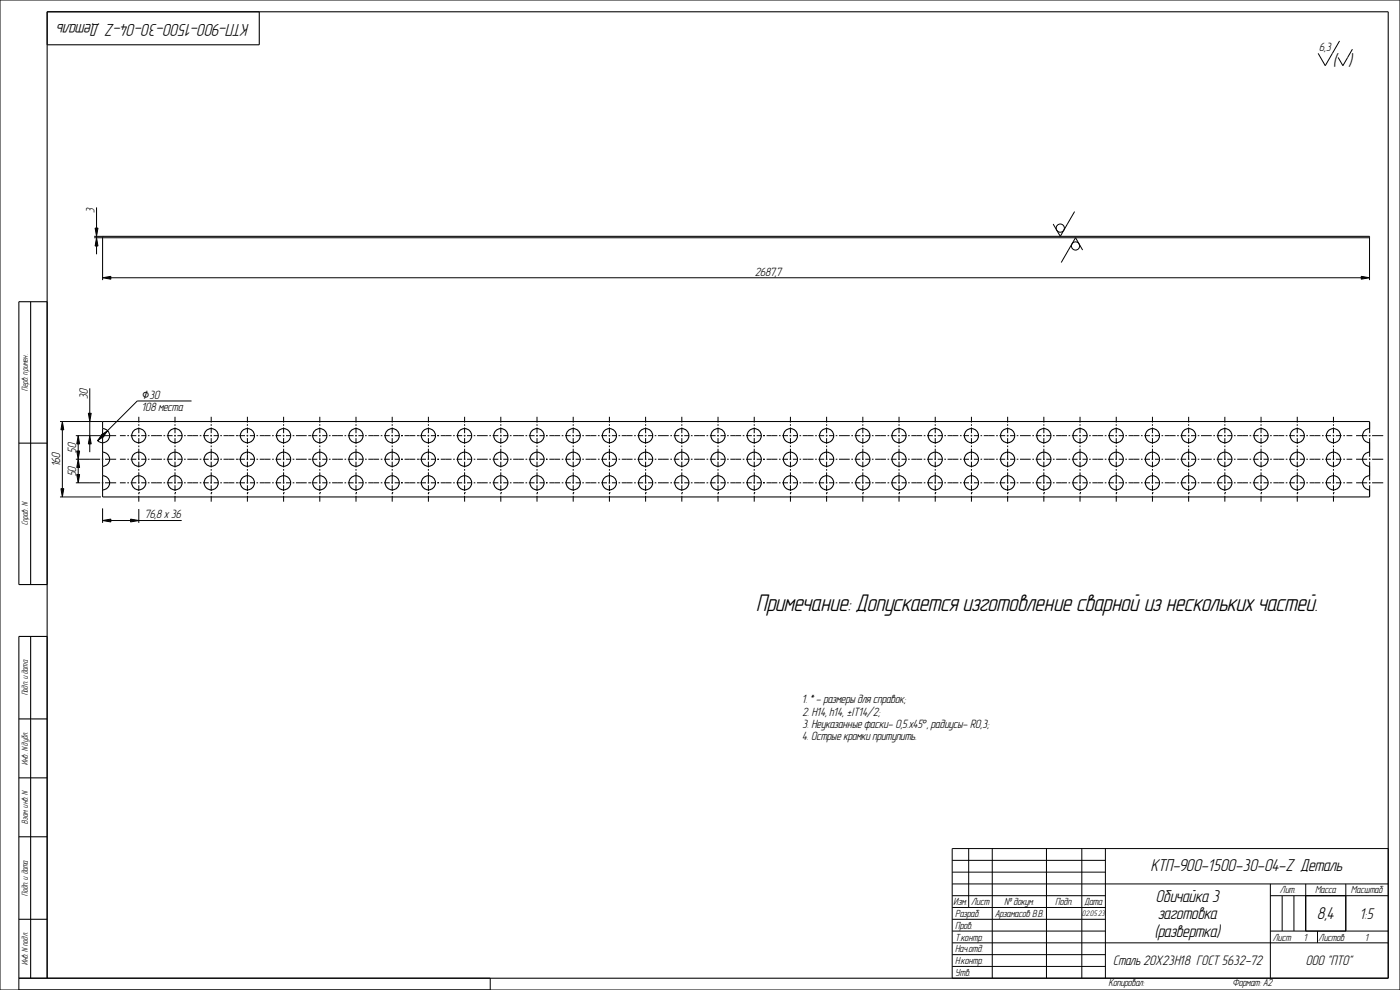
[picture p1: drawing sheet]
<svg xmlns="http://www.w3.org/2000/svg" width="594mm" height="420mm" viewBox="0 0 594 420" stroke-linecap="round" stroke-linejoin="round" font-family="sans-serif">
<g fill="#000">
<path d="M41 100.9l.6 3.5h-1.2zM40.4 96.8h1.2l-.6 3.5zM43.5 117.8l3.5-.6v1.2zM577.6 117.2l3.5 .6-3.5 .6zM26.5 178.8l.6 3.5h-1.2zM37.5 175.3h1.2l-.6 3.5zM33.2 184.8l.6 3.5h-1.2zM32.6 191.3h1.2l-.6 3.5zM33.2 194.8l.6 3.5h-1.2zM38.1 184.8l.6 3.5h-1.2zM43.5 184l.8 .9-2.9 2zM42.7 184.8l2.9-2.1-2 2.9z"/>
<path d="M25.9 207.3h1.2l-.6 3.5zM32.6 201.3h1.2l-.6 3.5zM43.5 220.8l3.5-.6v1.2zM55.4 220.2l3.5 .6-3.5 .6z"/>
</g>
<g fill="none" stroke="#000" stroke-width=".42">
<path d="M0 0h594v420h-594zM568.4 17.4l-6.1 10.5-3-5.3M573.8 20.9l-4 7-2-3.5M40.4 96.8h1.2l-.6 3.5zM41 88v8.8M455.9 89.8l-6 10.5-3.1-5.3M40 100.9h541.1v17.9M40 100.3h3.5M41 100.9l.6 3.5h-1.2zM41 100.3v.6M41 104.4v3.5M43.5 117.8l3.5-.6v1.2z"/>
<path d="M43.5 100.9v17.9M47 117.8h530.6M459.3 106.1l-3-5.2-6 10.5M577.6 117.2l3.5 .6-3.5 .6zM25.5 178.8h18M26.5 178.8l.6 3.5h-1.2zM37.5 175.3h1.2l-.6 3.5zM38.1 164.7v10.6M38.1 178.8v6M58.9 176.8v2.5M58.9 180v.7M74.2 176.8v2.5"/>
<path d="M74.2 180v.7M81.3 170.1h-23.1l-12.6 12.6M89.6 176.8v2.5M89.6 180v.7M105 176.8v2.5M105 180v.7M120.3 176.8v2.5M120.3 180v.7M135.7 176.8v2.5M135.7 180v.7M151 176.8v2.5M151 180v.7"/>
<path d="M166.4 176.8v2.5M166.4 180v.7M181.8 176.8v2.5M181.8 180v.7M197.1 176.8v2.5M197.1 180v.7M212.5 176.8v2.5M212.5 180v.7M227.8 176.8v2.5M227.8 180v.7M243.2 176.8v2.5M243.2 180v.7"/>
<path d="M258.6 176.8v2.5M258.6 180v.7M273.9 176.8v2.5M273.9 180v.7M289.3 176.8v2.5M289.3 180v.7M304.6 176.8v2.5M304.6 180v.7M320 176.8v2.5M320 180v.7M335.4 176.8v2.5M335.4 180v.7"/>
<path d="M350.7 176.8v2.5M350.7 180v.7M366.1 176.8v2.5M366.1 180v.7M381.4 176.8v2.5M381.4 180v.7M396.8 176.8v2.5M396.8 180v.7M412.2 176.8v2.5M412.2 180v.7M427.5 176.8v2.5M427.5 180v.7"/>
<path d="M442.9 176.8v2.5M442.9 180v.7M458.2 176.8v2.5M458.2 180v.7M473.6 176.8v2.5M473.6 180v.7M489 176.8v2.5M489 180v.7M504.3 176.8v2.5M504.3 180v.7M519.7 176.8v2.5M519.7 180v.7"/>
<path d="M535 176.8v2.5M535 180v.7M550.4 176.8v2.5M550.4 180v.7M565.8 176.8v2.5M565.8 180v.7M581.1 179.1v4.7M26.5 182.3v25M32.2 194.8h10.3M32.2 184.8h10.3M32.6 191.3h1.2l-.6 3.5zM33.2 184.8l.6 3.5h-1.2z"/>
<path d="M33.2 194.8l.6 3.5h-1.2zM33.2 188.3v3M33.2 198.3v3M38.1 184.8l.6 3.5h-1.2zM38.1 188.3v3.5M42.7 184.8l2.9-2.1-2 2.9zM43.2 194.8h.7M43.2 184.8h.7M43.5 184l.8 .9-2.9 2zM43.5 181.8v6l-1.3-.3-.8-.6M43.5 191.8v6M44.6 194.8h4.7"/>
<path d="M44.6 184.8h4.7M50.9 194.8h2.4M50.9 184.8h2.4M54 194.8h.7M54 184.8h.7M55.4 194.8h2.4M55.4 184.8h2.4M58.5 194.8h.7M58.5 184.8h.7M58.9 181.3v2.5M58.9 184.5v.7M58.9 185.9v2.4"/>
<path d="M58.9 189v.7M58.9 190.4v4.8M58.9 195.9v2.4M58.9 199v.7M59.9 194.8h2.1M59.9 184.8h2.1M62.7 194.8h.7M62.7 184.8h.7M64.1 194.8h4.6M64.1 184.8h4.6M69.4 194.8h.7M69.4 184.8h.7"/>
<path d="M70.8 194.8h2.4M70.8 184.8h2.4M73.9 194.8h.7M73.9 184.8h.7M74.2 181.3v2.5M74.2 184.5v.7M74.2 185.9v2.4M74.2 189v.7M74.2 190.4v4.8M74.2 195.9v2.4M74.2 199v.7M75.3 194.8h2.1"/>
<path d="M75.3 184.8h2.1M78.1 194.8h.7M78.1 184.8h.7M79.5 194.8h4.6M79.5 184.8h4.6M84.7 194.8h.7M84.7 184.8h.7M86.1 194.8h2.5M86.1 184.8h2.5M89.3 194.8h.7M89.3 184.8h.7M89.6 181.3v2.5"/>
<path d="M89.6 184.5v.7M89.6 185.9v2.4M89.6 189v.7M89.6 190.4v4.8M89.6 195.9v2.4M89.6 199v.7M90.6 194.8h2.2M90.6 184.8h2.2M93.5 194.8h.7M93.5 184.8h.7M94.8 194.8h4.6M94.8 184.8h4.6"/>
<path d="M100.1 194.8h.7M100.1 184.8h.7M100.8 194.8h.1M100.8 184.8h.1M101.5 194.8h2.4M101.5 184.8h2.4M104.6 194.8h.7M104.6 184.8h.7M105 181.3v2.5M105 184.5v.7M105 185.9v2.4M105 189v.7"/>
<path d="M105 190.4v4.8M105 195.9v2.4M105 199v.7M106 194.8h2.1M106 184.8h2.1M108.8 194.8h.7M108.8 184.8h.7M110.2 194.8h4.6M110.2 184.8h4.6M115.5 194.8h.7M115.5 184.8h.7M116.8 194.8h2.5"/>
<path d="M116.8 184.8h2.5M120 194.8h.7M120 184.8h.7M120.3 181.3v2.5M120.3 184.5v.7M120.3 185.9v2.4M120.3 189v.7M120.3 190.4v4.8M120.3 195.9v2.4M120.3 199v.7M121.4 194.8h2.1M121.4 184.8h2.1"/>
<path d="M124.2 194.8h.7M124.2 184.8h.7M125.6 194.8h4.5M125.6 184.8h4.5M130.8 194.8h.7M130.8 184.8h.7M131.5 194.8h.1M131.5 184.8h.1M132.2 194.8h2.4M132.2 184.8h2.4M135.3 194.8h.7M135.3 184.8h.7"/>
<path d="M135.7 181.3v2.5M135.7 184.5v.7M135.7 185.9v2.4M135.7 189v.7M135.7 190.4v4.8M135.7 195.9v2.4M135.7 199v.7M136.7 194.8h2.1M136.7 184.8h2.1M139.5 194.8h.7M139.5 184.8h.7M140.9 194.8h4.6"/>
<path d="M140.9 184.8h4.6M146.2 194.8h.7M146.2 184.8h.7M147.6 194.8h2.4M147.6 184.8h2.4M150.7 194.8h.7M150.7 184.8h.7M151 181.3v2.5M151 184.5v.7M151 185.9v2.4M151 189v.7M151 190.4v4.8"/>
<path d="M151 195.9v2.4M151 199v.7M152.1 194.8h2.1M152.1 184.8h2.1M154.9 194.8h.7M154.9 184.8h.7M156.3 194.8h4.6M156.3 184.8h4.6M161.5 194.8h.7M161.5 184.8h.7M162.9 194.8h2.5M162.9 184.8h2.5"/>
<path d="M166.1 194.8h.7M166.1 184.8h.7M166.4 181.3v2.5M166.4 184.5v.7M166.4 185.9v2.4M166.4 189v.7M166.4 190.4v4.8M166.4 195.9v2.4M166.4 199v.7M167.4 194.8h2.2M167.4 184.8h2.2M170.3 194.8h.1"/>
<path d="M170.3 184.8h.1M170.3 194.8h.7M170.3 184.8h.7M171.6 194.8h4.6M171.6 184.8h4.6M176.9 194.8h.7M176.9 184.8h.7M177.6 194.8h.1M177.6 184.8h.1M178.3 194.8h2.4M178.3 184.8h2.4M181.4 194.8h.7"/>
<path d="M181.4 184.8h.7M181.8 181.3v2.5M181.8 184.5v.7M181.8 185.9v2.4M181.8 189v.7M181.8 190.4v4.8M181.8 195.9v2.4M181.8 199v.7M182.8 194.8h2.1M182.8 184.8h2.1M185.6 194.8h.1M185.6 184.8h.1"/>
<path d="M185.6 194.8h.7M185.6 184.8h.7M187 194.8h4.6M187 184.8h4.6M192.3 194.8h.7M192.3 184.8h.7M193.6 194.8h2.5M193.6 184.8h2.5M196.8 194.8h.7M196.8 184.8h.7M197.1 181.3v2.5M197.1 184.5v.7"/>
<path d="M197.1 185.9v2.4M197.1 189v.7M197.1 190.4v4.8M197.1 195.9v2.4M197.1 199v.7M198.2 194.8h2.1M198.2 184.8h2.1M201 194.8h.7M201 184.8h.7M202.4 194.8h4.5M202.4 184.8h4.5M207.6 194.8h.7"/>
<path d="M207.6 184.8h.7M209 194.8h2.4M209 184.8h2.4M212.1 194.8h.7M212.1 184.8h.7M212.5 181.3v2.5M212.5 184.5v.7M212.5 185.9v2.4M212.5 189v.7M212.5 190.4v4.8M212.5 195.9v2.4M212.5 199v.7"/>
<path d="M213.5 194.8h2.1M213.5 184.8h2.1M216.3 194.8h.7M216.3 184.8h.7M217.7 194.8h4.6M217.7 184.8h4.6M223 194.8h.7M223 184.8h.7M224.4 194.8h2.4M224.4 184.8h2.4M227.5 194.8h.7M227.5 184.8h.7"/>
<path d="M227.8 181.3v2.5M227.8 184.5v.7M227.8 185.9v2.4M227.8 189v.7M227.8 190.4v4.8M227.8 195.9v2.4M227.8 199v.7M228.9 194.8h2.1M228.9 184.8h2.1M231.7 194.8h.1M231.7 184.8h.1M231.7 194.8h.7"/>
<path d="M231.7 184.8h.7M233.1 194.8h4.6M233.1 184.8h4.6M238.3 194.8h.7M238.3 184.8h.7M239.7 194.8h2.5M239.7 184.8h2.5M242.9 194.8h.7M242.9 184.8h.7M243.2 181.3v2.5M243.2 184.5v.7M243.2 185.9v2.4"/>
<path d="M243.2 189v.7M243.2 190.4v4.8M243.2 195.9v2.4M243.2 199v.7M244.2 194.8h2.2M244.2 184.8h2.2M247.1 194.8h.7M247.1 184.8h.7M248.4 194.8h4.6M248.4 184.8h4.6M253.7 194.8h.7M253.7 184.8h.7"/>
<path d="M255.1 194.8h2.4M255.1 184.8h2.4M258.2 194.8h.7M258.2 184.8h.7M258.6 181.3v2.5M258.6 184.5v.7M258.6 185.9v2.4M258.6 189v.7M258.6 190.4v4.8M258.6 195.9v2.4M258.6 199v.7M259.6 194.8h2.1"/>
<path d="M259.6 184.8h2.1M262.4 194.8h.7M262.4 184.8h.7M263.8 194.8h4.6M263.8 184.8h4.6M269.1 194.8h.7M269.1 184.8h.7M270.4 194.8h2.5M270.4 184.8h2.5M273.6 194.8h.7M273.6 184.8h.7M273.9 181.3v2.5"/>
<path d="M273.9 184.5v.7M273.9 185.9v2.4M273.9 189v.7M273.9 190.4v4.8M273.9 195.9v2.4M273.9 199v.7M275 194.8h2.1M275 184.8h2.1M277.8 194.8h.7M277.8 184.8h.7M279.2 194.8h4.5M279.2 184.8h4.5"/>
<path d="M284.4 194.8h.7M284.4 184.8h.7M285.8 194.8h2.4M285.8 184.8h2.4M288.9 194.8h.7M288.9 184.8h.7M289.3 181.3v2.5M289.3 184.5v.7M289.3 185.9v2.4M289.3 189v.7M289.3 190.4v4.8M289.3 195.9v2.4"/>
<path d="M289.3 199v.7M290.3 194.8h2.1M290.3 184.8h2.1M293.1 194.8h.7M293.1 184.8h.7M294.5 194.8h4.6M294.5 184.8h4.6M299.8 194.8h.7M299.8 184.8h.7M301.2 194.8h2.4M301.2 184.8h2.4M304.3 194.8h.7"/>
<path d="M304.3 184.8h.7M304.6 181.3v2.5M304.6 184.5v.7M304.6 185.9v2.4M304.6 189v.7M304.6 190.4v4.8M304.6 195.9v2.4M304.6 199v.7M305.7 194.8h2.1M305.7 184.8h2.1M308.5 194.8h.7M308.5 184.8h.7"/>
<path d="M309.9 194.8h4.6M309.9 184.8h4.6M315.1 194.8h.7M315.1 184.8h.7M316.5 194.8h2.5M316.5 184.8h2.5M319.7 194.8h.7M319.7 184.8h.7M320 181.3v2.5M320 184.5v.7M320 185.9v2.4M320 189v.7"/>
<path d="M320 190.4v4.8M320 195.9v2.4M320 199v.7M321 194.8h2.2M321 184.8h2.2M323.9 194.8h.1M323.9 184.8h.1M323.9 194.8h.7M323.9 184.8h.7M325.2 194.8h4.6M325.2 184.8h4.6M330.5 194.8h.7"/>
<path d="M330.5 184.8h.7M331.9 194.8h2.4M331.9 184.8h2.4M335 194.8h.7M335 184.8h.7M335.4 181.3v2.5M335.4 184.5v.7M335.4 185.9v2.4M335.4 189v.7M335.4 190.4v4.8M335.4 195.9v2.4M335.4 199v.7"/>
<path d="M336.4 194.8h2.1M336.4 184.8h2.1M339.2 194.8h.7M339.2 184.8h.7M340.6 194.8h4.6M340.6 184.8h4.6M345.9 194.8h.7M345.9 184.8h.7M347.2 194.8h2.5M347.2 184.8h2.5M350.4 194.8h.7M350.4 184.8h.7"/>
<path d="M350.7 181.3v2.5M350.7 184.5v.7M350.7 185.9v2.4M350.7 189v.7M350.7 190.4v4.8M350.7 195.9v2.4M350.7 199v.7M351.8 194.8h2.1M351.8 184.8h2.1M354.6 194.8h.7M354.6 184.8h.7M356 194.8h4.5"/>
<path d="M356 184.8h4.5M361.2 194.8h.7M361.2 184.8h.7M362.6 194.8h2.4M362.6 184.8h2.4M365.7 194.8h.7M365.7 184.8h.7M366.1 181.3v2.5M366.1 184.5v.7M366.1 185.9v2.4M366.1 189v.7M366.1 190.4v4.8"/>
<path d="M366.1 195.9v2.4M366.1 199v.7M367.1 194.8h2.1M367.1 184.8h2.1M369.9 194.8h.7M369.9 184.8h.7M371.3 194.8h4.6M371.3 184.8h4.6M376.6 194.8h.7M376.6 184.8h.7M378 194.8h2.4M378 184.8h2.4"/>
<path d="M381.1 194.8h.7M381.1 184.8h.7M381.4 181.3v2.5M381.4 184.5v.7M381.4 185.9v2.4M381.4 189v.7M381.4 190.4v4.8M381.4 195.9v2.4M381.4 199v.7M382.5 194.8h2.1M382.5 184.8h2.1M385.3 194.8h.7"/>
<path d="M385.3 184.8h.7M386.7 194.8h4.6M386.7 184.8h4.6M391.9 194.8h.7M391.9 184.8h.7M393.3 194.8h2.5M393.3 184.8h2.5M396.5 194.8h.7M396.5 184.8h.7M396.8 181.3v2.5M396.8 184.5v.7M396.8 185.9v2.4"/>
<path d="M396.8 189v.7M396.8 190.4v4.8M396.8 195.9v2.4M396.8 199v.7M397.8 194.8h2.2M397.8 184.8h2.2M400.7 194.8h.7M400.7 184.8h.7M402 194.8h4.6M402 184.8h4.6M407.3 194.8h.7M407.3 184.8h.7"/>
<path d="M408.7 194.8h2.4M408.7 184.8h2.4M411.8 194.8h.7M411.8 184.8h.7M412.2 181.3v2.5M412.2 184.5v.7M412.2 185.9v2.4M412.2 189v.7M412.2 190.4v4.8M412.2 195.9v2.4M412.2 199v.7M413.2 194.8h2.1"/>
<path d="M413.2 184.8h2.1M416 194.8h.7M416 184.8h.7M417.4 194.8h4.6M417.4 184.8h4.6M422.7 194.8h.7M422.7 184.8h.7M424 194.8h2.5M424 184.8h2.5M427.2 194.8h.7M427.2 184.8h.7M427.5 181.3v2.5"/>
<path d="M427.5 184.5v.7M427.5 185.9v2.4M427.5 189v.7M427.5 190.4v4.8M427.5 195.9v2.4M427.5 199v.7M428.6 194.8h2.1M428.6 184.8h2.1M431.4 194.8h.7M431.4 184.8h.7M432.8 194.8h4.5M432.8 184.8h4.5"/>
<path d="M438 194.8h.7M438 184.8h.7M439.4 194.8h2.4M439.4 184.8h2.4M442.5 194.8h.7M442.5 184.8h.7M442.9 181.3v2.5M442.9 184.5v.7M442.9 185.9v2.4M442.9 189v.7M442.9 190.4v4.8M442.9 195.9v2.4"/>
<path d="M442.9 199v.7M443.9 194.8h2.1M443.9 184.8h2.1M446.7 194.8h.7M446.7 184.8h.7M448.1 194.8h4.6M448.1 184.8h4.6M453.4 194.8h.7M453.4 184.8h.7M454.8 194.8h2.4M454.8 184.8h2.4M457.9 194.8h.7"/>
<path d="M457.9 184.8h.7M458.2 181.3v2.5M458.2 184.5v.7M458.2 185.9v2.4M458.2 189v.7M458.2 190.4v4.8M458.2 195.9v2.4M458.2 199v.7M459.3 194.8h2.1M459.3 184.8h2.1M462.1 194.8h.7M462.1 184.8h.7"/>
<path d="M463.5 194.8h4.6M463.5 184.8h4.6M468.7 194.8h.7M468.7 184.8h.7M470.1 194.8h2.5M470.1 184.8h2.5M473.3 194.8h.7M473.3 184.8h.7M473.6 181.3v2.5M473.6 184.5v.7M473.6 185.9v2.4M473.6 189v.7"/>
<path d="M473.6 190.4v4.8M473.6 195.9v2.4M473.6 199v.7M474.6 194.8h2.2M474.6 184.8h2.2M477.5 194.8h.7M477.5 184.8h.7M478.8 194.8h4.6M478.8 184.8h4.6M484.1 194.8h.7M484.1 184.8h.7M485.5 194.8h2.4"/>
<path d="M485.5 184.8h2.4M488.6 194.8h.7M488.6 184.8h.7M489 181.3v2.5M489 184.5v.7M489 185.9v2.4M489 189v.7M489 190.4v4.8M489 195.9v2.4M489 199v.7M490 194.8h2.1M490 184.8h2.1"/>
<path d="M492.8 194.8h.7M492.8 184.8h.7M494.2 194.8h4.6M494.2 184.8h4.6M499.5 194.8h.7M499.5 184.8h.7M500.8 194.8h2.5M500.8 184.8h2.5M504 194.8h.7M504 184.8h.7M504.3 181.3v2.5M504.3 184.5v.7"/>
<path d="M504.3 185.9v2.4M504.3 189v.7M504.3 190.4v4.8M504.3 195.9v2.4M504.3 199v.7M505.4 194.8h2.1M505.4 184.8h2.1M508.2 194.8h.7M508.2 184.8h.7M509.6 194.8h4.5M509.6 184.8h4.5M514.8 194.8h.7"/>
<path d="M514.8 184.8h.7M516.2 194.8h2.4M516.2 184.8h2.4M519.3 194.8h.7M519.3 184.8h.7M519.7 181.3v2.5M519.7 184.5v.7M519.7 185.9v2.4M519.7 189v.7M519.7 190.4v4.8M519.7 195.9v2.4M519.7 199v.7"/>
<path d="M520.7 194.8h2.1M520.7 184.8h2.1M523.5 194.8h.7M523.5 184.8h.7M524.9 194.8h4.6M524.9 184.8h4.6M530.2 194.8h.7M530.2 184.8h.7M531.6 194.8h2.4M531.6 184.8h2.4M534.7 194.8h.7M534.7 184.8h.7"/>
<path d="M535 181.3v2.5M535 184.5v.7M535 185.9v2.4M535 189v.7M535 190.4v4.8M535 195.9v2.4M535 199v.7M536.1 194.8h2.1M536.1 184.8h2.1M538.9 194.8h.7M538.9 184.8h.7M540.3 194.8h4.6"/>
<path d="M540.3 184.8h4.6M545.5 194.8h.7M545.5 184.8h.7M546.9 194.8h2.5M546.9 184.8h2.5M550.1 194.8h.7M550.1 184.8h.7M550.4 181.3v2.5M550.4 184.5v.7M550.4 185.9v2.4M550.4 189v.7M550.4 190.4v4.8"/>
<path d="M550.4 195.9v2.4M550.4 199v.7M551.4 194.8h2.2M551.4 184.8h2.2M554.3 194.8h.7M554.3 184.8h.7M555.6 194.8h4.6M555.6 184.8h4.6M560.9 194.8h.7M560.9 184.8h.7M562.3 194.8h2.4M562.3 184.8h2.4"/>
<path d="M565.4 194.8h.7M565.4 184.8h.7M565.8 181.3v2.5M565.8 184.5v.7M565.8 185.9v2.4M565.8 189v.7M565.8 190.4v4.8M565.8 195.9v2.4M565.8 199v.7M566.8 194.8h2.4M566.8 184.8h2.4M569.9 194.8h.7"/>
<path d="M569.9 184.8h.7M571.3 194.8h2.5M571.3 184.8h2.5M575.4 194.8h4.7M575.4 184.8h4.7M580.8 194.8h.7M580.8 184.8h.7M581.1 184.5v.7M581.1 185.9v7.9M581.1 194.5v.7M581.1 195.9v7.9M582.2 194.8h4.7"/>
<path d="M582.2 184.8h4.7M25.5 210.8h17.3M25.9 207.3h1.2l-.6 3.5zM32.2 204.8h10.3M32.6 201.3h1.2l-.6 3.5zM43.2 204.8h.7M43.5 201.8v6M43.5 215.7v6.1M44.6 204.8h4.7M50.9 204.8h2.4M54 204.8h.7M55.4 204.8h2.4"/>
<path d="M58.5 204.8h.7M58.9 209h.1M58.9 200.4v4.8M58.9 205.9v2.4M58.9 209v.7M58.9 210.4v2.4M58.9 215.9v5.9M59.9 204.8h2.1M62.7 204.8h.7M64.1 204.8h4.6M69.4 204.8h.7M70.8 204.8h2.4"/>
<path d="M73.9 204.8h.7M74.2 209h.1M74.2 200.4v4.8M74.2 205.9v2.4M74.2 209v.7M74.2 210.4v2.4M75.3 204.8h2.1M78.1 204.8h.7M79.5 204.8h4.6M84.7 204.8h.7M86.1 204.8h2.5M89.3 204.8h.7"/>
<path d="M89.6 209h.1M89.6 200.4v4.8M89.6 205.9v2.4M89.6 209v.7M89.6 210.4v2.4M90.6 204.8h2.2M93.5 204.8h.7M94.8 204.8h4.6M100.1 204.8h.7M100.8 204.8h.1M101.5 204.8h2.4M104.6 204.8h.7"/>
<path d="M105 209h.1M105 200.4v4.8M105 205.9v2.4M105 209v.7M105 210.4v2.4M106 204.8h2.1M108.8 204.8h.7M110.2 204.8h4.6M115.5 204.8h.7M116.8 204.8h2.5M120 204.8h.7M120.3 209h.1"/>
<path d="M120.3 200.4v4.8M120.3 205.9v2.4M120.3 209v.7M120.3 210.4v2.4M121.4 204.8h2.1M124.2 204.8h.7M125.6 204.8h4.5M130.8 204.8h.7M131.5 204.8h.1M132.2 204.8h2.4M135.3 204.8h.7M135.7 209h.1"/>
<path d="M135.7 200.4v4.8M135.7 205.9v2.4M135.7 209v.7M135.7 210.4v2.4M136.7 204.8h2.1M139.5 204.8h.7M140.9 204.8h4.6M146.2 204.8h.7M147.6 204.8h2.4M150.7 204.8h.7M151 209h.1M151 200.4v4.8"/>
<path d="M151 205.9v2.4M151 209v.7M151 210.4v2.4M152.1 204.8h2.1M154.9 204.8h.7M156.3 204.8h4.6M161.5 204.8h.7M162.9 204.8h2.5M166.1 204.8h.7M166.4 209h.1M166.4 200.4v4.8M166.4 205.9v2.4"/>
<path d="M166.4 209v.7M166.4 210.4v2.4M167.4 204.8h2.2M170.3 204.8h.1M170.3 204.8h.7M171.6 204.8h4.6M176.9 204.8h.7M177.6 204.8h.1M178.3 204.8h2.4M181.4 204.8h.7M181.8 209h.1M181.8 200.4v4.8"/>
<path d="M181.8 205.9v2.4M181.8 209v.7M181.8 210.4v2.4M182.8 204.8h2.1M185.6 204.8h.1M185.6 204.8h.7M187 204.8h4.6M192.3 204.8h.7M193.6 204.8h2.5M196.8 204.8h.7M197.1 209h.1M197.1 200.4v4.8"/>
<path d="M197.1 205.9v2.4M197.1 209v.7M197.1 210.4v2.4M198.2 204.8h2.1M201 204.8h.7M202.4 204.8h4.5M207.6 204.8h.7M209 204.8h2.4M212.1 204.8h.7M212.5 209h.1M212.5 200.4v4.8M212.5 205.9v2.4"/>
<path d="M212.5 209v.7M212.5 210.4v2.4M213.5 204.8h2.1M216.3 204.8h.7M217.7 204.8h4.6M223 204.8h.7M224.4 204.8h2.4M227.5 204.8h.7M227.8 209h.1M227.8 200.4v4.8M227.8 205.9v2.4M227.8 209v.7"/>
<path d="M227.8 210.4v2.4M228.9 204.8h2.1M231.7 204.8h.1M231.7 204.8h.7M233.1 204.8h4.6M238.3 204.8h.7M239.7 204.8h2.5M242.9 204.8h.7M243.2 209h.1M243.2 200.4v4.8M243.2 205.9v2.4M243.2 209v.7"/>
<path d="M243.2 210.4v2.4M244.2 204.8h2.2M247.1 204.8h.7M248.4 204.8h4.6M253.7 204.8h.7M255.1 204.8h2.4M258.2 204.8h.7M258.6 209h.1M258.6 200.4v4.8M258.6 205.9v2.4M258.6 209v.7M258.6 210.4v2.4"/>
<path d="M259.6 204.8h2.1M262.4 204.8h.7M263.8 204.8h4.6M269.1 204.8h.7M270.4 204.8h2.5M273.6 204.8h.7M273.9 209h.1M273.9 200.4v4.8M273.9 205.9v2.4M273.9 209v.7M273.9 210.4v2.4M275 204.8h2.1"/>
<path d="M277.8 204.8h.7M279.2 204.8h4.5M284.4 204.8h.7M285.8 204.8h2.4M288.9 204.8h.7M289.3 209h.1M289.3 200.4v4.8M289.3 205.9v2.4M289.3 209v.7M289.3 210.4v2.4M290.3 204.8h2.1M293.1 204.8h.7"/>
<path d="M294.5 204.8h4.6M299.8 204.8h.7M301.2 204.8h2.4M304.3 204.8h.7M304.6 209h.1M304.6 200.4v4.8M304.6 205.9v2.4M304.6 209v.7M304.6 210.4v2.4M305.7 204.8h2.1M308.5 204.8h.7M309.9 204.8h4.6"/>
<path d="M315.1 204.8h.7M316.5 204.8h2.5M319.7 204.8h.7M320 209h.1M320 200.4v4.8M320 205.9v2.4M320 209v.7M320 210.4v2.4M321 204.8h2.2M323.9 204.8h.1M323.9 204.8h.7M325.2 204.8h4.6"/>
<path d="M330.5 204.8h.7M331.9 204.8h2.4M335 204.8h.7M335.4 209h.1M335.4 200.4v4.8M335.4 205.9v2.4M335.4 209v.7M335.4 210.4v2.4M336.4 204.8h2.1M339.2 204.8h.7M340.6 204.8h4.6M345.9 204.8h.7"/>
<path d="M347.2 204.8h2.5M350.4 204.8h.7M350.7 209h.1M350.7 200.4v4.8M350.7 205.9v2.4M350.7 209v.7M350.7 210.4v2.4M351.8 204.8h2.1M354.6 204.8h.7M356 204.8h4.5M361.2 204.8h.7M362.6 204.8h2.4"/>
<path d="M365.7 204.8h.7M366.1 209h.1M366.1 200.4v4.8M366.1 205.9v2.4M366.1 209v.7M366.1 210.4v2.4M367.1 204.8h2.1M369.9 204.8h.7M371.3 204.8h4.6M376.6 204.8h.7M378 204.8h2.4M381.1 204.8h.7"/>
<path d="M381.4 209h.1M381.4 200.4v4.8M381.4 205.9v2.4M381.4 209v.7M381.4 210.4v2.4M382.5 204.8h2.1M385.3 204.8h.7M386.7 204.8h4.6M391.9 204.8h.7M393.3 204.8h2.5M396.5 204.8h.7M396.8 209h.1"/>
<path d="M396.8 200.4v4.8M396.8 205.9v2.4M396.8 209v.7M396.8 210.4v2.4M397.8 204.8h2.2M400.7 204.8h.7M402 204.8h4.6M407.3 204.8h.7M408.7 204.8h2.4M411.8 204.8h.7M412.2 209h.1M412.2 200.4v4.8"/>
<path d="M412.2 205.9v2.4M412.2 209v.7M412.2 210.4v2.4M413.2 204.8h2.1M416 204.8h.7M417.4 204.8h4.6M422.7 204.8h.7M424 204.8h2.5M427.2 204.8h.7M427.5 209h.1M427.5 200.4v4.8M427.5 205.9v2.4"/>
<path d="M427.5 209v.7M427.5 210.4v2.4M428.6 204.8h2.1M431.4 204.8h.7M432.8 204.8h4.5M438 204.8h.7M439.4 204.8h2.4M442.5 204.8h.7M442.9 209h.1M442.9 200.4v4.8M442.9 205.9v2.4M442.9 209v.7"/>
<path d="M442.9 210.4v2.4M443.9 204.8h2.1M446.7 204.8h.7M448.1 204.8h4.6M453.4 204.8h.7M454.8 204.8h2.4M457.9 204.8h.7M458.2 209h.1M458.2 200.4v4.8M458.2 205.9v2.4M458.2 209v.7M458.2 210.4v2.4"/>
<path d="M459.3 204.8h2.1M462.1 204.8h.7M463.5 204.8h4.6M468.7 204.8h.7M470.1 204.8h2.5M473.3 204.8h.7M473.6 209h.1M473.6 200.4v4.8M473.6 205.9v2.4M473.6 209v.7M473.6 210.4v2.4M474.6 204.8h2.2"/>
<path d="M477.5 204.8h.7M478.8 204.8h4.6M484.1 204.8h.7M485.5 204.8h2.4M488.6 204.8h.7M489 209h.1M489 200.4v4.8M489 205.9v2.4M489 209v.7M489 210.4v2.4M490 204.8h2.1M492.8 204.8h.7"/>
<path d="M494.2 204.8h4.6M499.5 204.8h.7M500.8 204.8h2.5M504 204.8h.7M504.3 209h.1M504.3 200.4v4.8M504.3 205.9v2.4M504.3 209v.7M504.3 210.4v2.4M505.4 204.8h2.1M508.2 204.8h.7M509.6 204.8h4.5"/>
<path d="M514.8 204.8h.7M516.2 204.8h2.4M519.3 204.8h.7M519.7 209h.1M519.7 200.4v4.8M519.7 205.9v2.4M519.7 209v.7M519.7 210.4v2.4M520.7 204.8h2.1M523.5 204.8h.7M524.9 204.8h4.6M530.2 204.8h.7"/>
<path d="M531.6 204.8h2.4M534.7 204.8h.7M535 209h.1M535 200.4v4.8M535 205.9v2.4M535 209v.7M535 210.4v2.4M536.1 204.8h2.1M538.9 204.8h.7M540.3 204.8h4.6M545.5 204.8h.7M546.9 204.8h2.5"/>
<path d="M550.1 204.8h.7M550.4 209h.1M550.4 200.4v4.8M550.4 205.9v2.4M550.4 209v.7M550.4 210.4v2.4M551.4 204.8h2.2M554.3 204.8h.7M555.6 204.8h4.6M560.9 204.8h.7M562.3 204.8h2.4M565.4 204.8h.7"/>
<path d="M565.8 209h.1M565.8 200.4v4.8M565.8 205.9v2.4M565.8 209v.7M565.8 210.4v2.4M566.8 204.8h2.4M569.9 204.8h.7M571.3 204.8h2.5M575.4 204.8h4.7M580.8 204.8h.7M581.1 204.5v.7M581.1 205.9v4.7"/>
<path d="M582.2 204.8h4.7M43.5 220.8l3.5-.6v1.2zM47 220.8h8.4M55.4 220.2l3.5 .6-3.5 .6zM58.9 220.8h18.2M404 360h185v55h-185zM411 360v25M421 360v55M444 360v55M459 360v55M469 360v55M404 365h65"/>
<path d="M404 370h65M404 375h185M404 380h65M539 380h50M539 375v40M544 380v15M549 380v15M554 375v20M571 375v20M404 385h65M404 390h65M404 395h65"/>
<path d="M404 400h185M539 395h50M559 395v5M8 420v-5h200v5M404 405h65M404 410h65"/>
<circle cx="449.9" cy="96.8" r="1.74"/>
<circle cx="456.3" cy="104.4" r="1.74"/>
</g>
<g fill="none" stroke="#000" stroke-width=".45">
<path d="M110 5v14h-90M43.5 100.9v-.6h537.6v.6M13 128v120M20 128h-12v120h12M43.5 178.8h537.6v3a3 3 0 0 0-3 3 3 3 0 0 0 3 3v4a3 3 0 0 0-3 3 3 3 0 0 0 3 3v4a3 3 0 0 0-3 3 3 3 0 0 0 3 3v3h-537.6v-3a3 3 0 0 0 3-3 3 3 0 0 0-3-3v-4a3 3 0 0 0 3-3 3 3 0 0 0-3-3v-4a3 3 0 0 0 3-3 3 3 0 0 0-3-3zM8 188h12M13 270v145M20 270h-12v145h581v-410h-569v410M8 305h12M8 330h12M8 355h12M8 390h12"/>
<circle cx="58.9" cy="184.8" r="3"/>
<circle cx="58.9" cy="194.8" r="3"/>
<circle cx="74.2" cy="184.8" r="3"/>
<circle cx="74.2" cy="194.8" r="3"/>
<circle cx="89.6" cy="184.8" r="3"/>
<circle cx="89.6" cy="194.8" r="3"/>
<circle cx="105" cy="184.8" r="3"/>
<circle cx="105" cy="194.8" r="3"/>
<circle cx="120.3" cy="184.8" r="3"/>
<circle cx="120.3" cy="194.8" r="3"/>
<circle cx="135.7" cy="184.8" r="3"/>
<circle cx="135.7" cy="194.8" r="3"/>
<circle cx="151" cy="184.8" r="3"/>
<circle cx="151" cy="194.8" r="3"/>
<circle cx="166.4" cy="184.8" r="3"/>
<circle cx="166.4" cy="194.8" r="3"/>
<circle cx="181.8" cy="184.8" r="3"/>
<circle cx="181.8" cy="194.8" r="3"/>
<circle cx="197.1" cy="184.8" r="3"/>
<circle cx="197.1" cy="194.8" r="3"/>
<circle cx="212.5" cy="184.8" r="3"/>
<circle cx="212.5" cy="194.8" r="3"/>
<circle cx="227.8" cy="184.8" r="3"/>
<circle cx="227.8" cy="194.8" r="3"/>
<circle cx="243.2" cy="184.8" r="3"/>
<circle cx="243.2" cy="194.8" r="3"/>
<circle cx="258.6" cy="184.8" r="3"/>
<circle cx="258.6" cy="194.8" r="3"/>
<circle cx="273.9" cy="184.8" r="3"/>
<circle cx="273.9" cy="194.8" r="3"/>
<circle cx="289.3" cy="184.8" r="3"/>
<circle cx="289.3" cy="194.8" r="3"/>
<circle cx="304.6" cy="184.8" r="3"/>
<circle cx="304.6" cy="194.8" r="3"/>
<circle cx="320" cy="184.8" r="3"/>
<circle cx="320" cy="194.8" r="3"/>
<circle cx="335.4" cy="184.8" r="3"/>
<circle cx="335.4" cy="194.8" r="3"/>
<circle cx="350.7" cy="184.8" r="3"/>
<circle cx="350.7" cy="194.8" r="3"/>
<circle cx="366.1" cy="184.8" r="3"/>
<circle cx="366.1" cy="194.8" r="3"/>
<circle cx="381.4" cy="184.8" r="3"/>
<circle cx="381.4" cy="194.8" r="3"/>
<circle cx="396.8" cy="184.8" r="3"/>
<circle cx="396.8" cy="194.8" r="3"/>
<circle cx="412.2" cy="184.8" r="3"/>
<circle cx="412.2" cy="194.8" r="3"/>
<circle cx="427.5" cy="184.8" r="3"/>
<circle cx="427.5" cy="194.8" r="3"/>
<circle cx="442.9" cy="184.8" r="3"/>
<circle cx="442.9" cy="194.8" r="3"/>
<circle cx="458.2" cy="184.8" r="3"/>
<circle cx="458.2" cy="194.8" r="3"/>
<circle cx="473.6" cy="184.8" r="3"/>
<circle cx="473.6" cy="194.8" r="3"/>
<circle cx="489" cy="184.8" r="3"/>
<circle cx="489" cy="194.8" r="3"/>
<circle cx="504.3" cy="184.8" r="3"/>
<circle cx="504.3" cy="194.8" r="3"/>
<circle cx="519.7" cy="184.8" r="3"/>
<circle cx="519.7" cy="194.8" r="3"/>
<circle cx="535" cy="184.8" r="3"/>
<circle cx="535" cy="194.8" r="3"/>
<circle cx="550.4" cy="184.8" r="3"/>
<circle cx="550.4" cy="194.8" r="3"/>
<circle cx="565.8" cy="184.8" r="3"/>
<circle cx="565.8" cy="194.8" r="3"/>
<circle cx="58.9" cy="204.8" r="3"/>
<circle cx="74.2" cy="204.8" r="3"/>
<circle cx="89.6" cy="204.8" r="3"/>
<circle cx="105" cy="204.8" r="3"/>
<circle cx="120.3" cy="204.8" r="3"/>
<circle cx="135.7" cy="204.8" r="3"/>
<circle cx="151" cy="204.8" r="3"/>
<circle cx="166.4" cy="204.8" r="3"/>
<circle cx="181.8" cy="204.8" r="3"/>
<circle cx="197.1" cy="204.8" r="3"/>
<circle cx="212.5" cy="204.8" r="3"/>
<circle cx="227.8" cy="204.8" r="3"/>
<circle cx="243.2" cy="204.8" r="3"/>
<circle cx="258.6" cy="204.8" r="3"/>
<circle cx="273.9" cy="204.8" r="3"/>
<circle cx="289.3" cy="204.8" r="3"/>
<circle cx="304.6" cy="204.8" r="3"/>
<circle cx="320" cy="204.8" r="3"/>
<circle cx="335.4" cy="204.8" r="3"/>
<circle cx="350.7" cy="204.8" r="3"/>
<circle cx="366.1" cy="204.8" r="3"/>
<circle cx="381.4" cy="204.8" r="3"/>
<circle cx="396.8" cy="204.8" r="3"/>
<circle cx="412.2" cy="204.8" r="3"/>
<circle cx="427.5" cy="204.8" r="3"/>
<circle cx="442.9" cy="204.8" r="3"/>
<circle cx="458.2" cy="204.8" r="3"/>
<circle cx="473.6" cy="204.8" r="3"/>
<circle cx="489" cy="204.8" r="3"/>
<circle cx="504.3" cy="204.8" r="3"/>
<circle cx="519.7" cy="204.8" r="3"/>
<circle cx="535" cy="204.8" r="3"/>
<circle cx="550.4" cy="204.8" r="3"/>
<circle cx="565.8" cy="204.8" r="3"/>
</g>
<text font-size="10.2" x="321.2" y="259.3">Примечание: Допускается изготовление сварной из нескольких частей.</text>
<text font-size="7.5" x="565.7" y="28.1">( )</text>
<g font-size="7.3">
<text x="105.6" y="10.1" transform="rotate(-180 105.6 10.1)">КТП-900-1500-30-04-Z Деталь</text>
<text x="488.4" y="369.4">КТП-900-1500-30-04-Z Деталь</text>
<text x="490.6" y="382.5">Обичайка 3</text>
<text x="491.7" y="390">заготовка</text>
<text x="559" y="390">8,4</text>
<text x="490" y="397.5">(развертка)</text>
</g>
<text font-size="6.6" x="577.2" y="389.7">1:5</text>
<g font-size="5.9">
<text x="472.4" y="409.5">Сталь 20Х23Н18 ГОСТ 5632-72</text>
<text x="554.1" y="409.5">ООО &quot;ПТО&quot;</text>
</g>
<text font-size="5.3" x="60.2" y="169.2">⌀30</text>
<g font-size="5.1">
<text x="559.9" y="21.7">6,3</text>
<text x="40.1" y="90.3" transform="rotate(-90 40.1 90.3)">3</text>
<text x="320.4" y="117">2687,7</text>
<text x="37.2" y="169.4" transform="rotate(-90 37.2 169.4)">30</text>
<text x="60.2" y="174.5">108 места</text>
<text x="25.6" y="197.9" transform="rotate(-90 25.6 197.9)">160</text>
<text x="32.3" y="192.1" transform="rotate(-90 32.3 192.1)">50</text>
<text x="32.3" y="202.1" transform="rotate(-90 32.3 202.1)">50</text>
<text x="61.8" y="220">76,8 х 36</text>
<text x="340.5" y="298.4">1. * - размеры для справок;</text>
<text x="340.5" y="303.6">2. H14, h14, ±IT14/2;</text>
<text x="340.5" y="308.9">3. Неуказанные фаски- 0,5.х45°, радиусы- R0,3;</text>
<text x="340.5" y="314.1">4. Острые кромки притупить.</text>
</g>
<g font-size="4.4">
<text x="404.6" y="384">Изм.</text>
<text x="412.2" y="384">Лист</text>
<text x="426.2" y="384">№ докум.</text>
<text x="447.9" y="384">Подп.</text>
<text x="460.3" y="384">Дата</text>
<text x="543.2" y="379">Лит.</text>
<text x="558.1" y="379">Масса</text>
<text x="573.3" y="379">Масштаб</text>
<text x="405.4" y="389">Pазраб.</text>
<text x="422.4" y="389">Арзамасов В.В.</text>
<text x="405.4" y="394">Пров.</text>
<text x="405.4" y="399">Т.контр.</text>
<text x="540.2" y="399">Лист</text>
<text x="553.4" y="399">1</text>
<text x="559.6" y="399">Листов</text>
<text x="579.4" y="399">1</text>
<text x="405.4" y="404">Нач.отд.</text>
<text x="405.4" y="409">Н.контр.</text>
<text x="405.4" y="414">Утв.</text>
<text x="470.5" y="418.5">Копировал:</text>
<text x="523" y="418.5">Формат: А2</text>
</g>
<g font-size="3.7">
<text x="11.7" y="165.8" transform="rotate(-90 11.7 165.8)">Перв. примен.</text>
<text x="11.7" y="222.8" transform="rotate(-90 11.7 222.8)">Справ. N</text>
<text x="11.7" y="295" transform="rotate(-90 11.7 295)">Подп. и дата</text>
<text x="11.7" y="324.5" transform="rotate(-90 11.7 324.5)">Инв. N дубл.</text>
<text x="11.7" y="349.5" transform="rotate(-90 11.7 349.5)">Взам. инв. N</text>
<text x="11.7" y="380" transform="rotate(-90 11.7 380)">Подп. и дата</text>
<text x="11.7" y="409.5" transform="rotate(-90 11.7 409.5)">Инв. N подл.</text>
</g>
<text font-size="3.4" x="459.2" y="388.6">02.05.23</text>
</svg>
